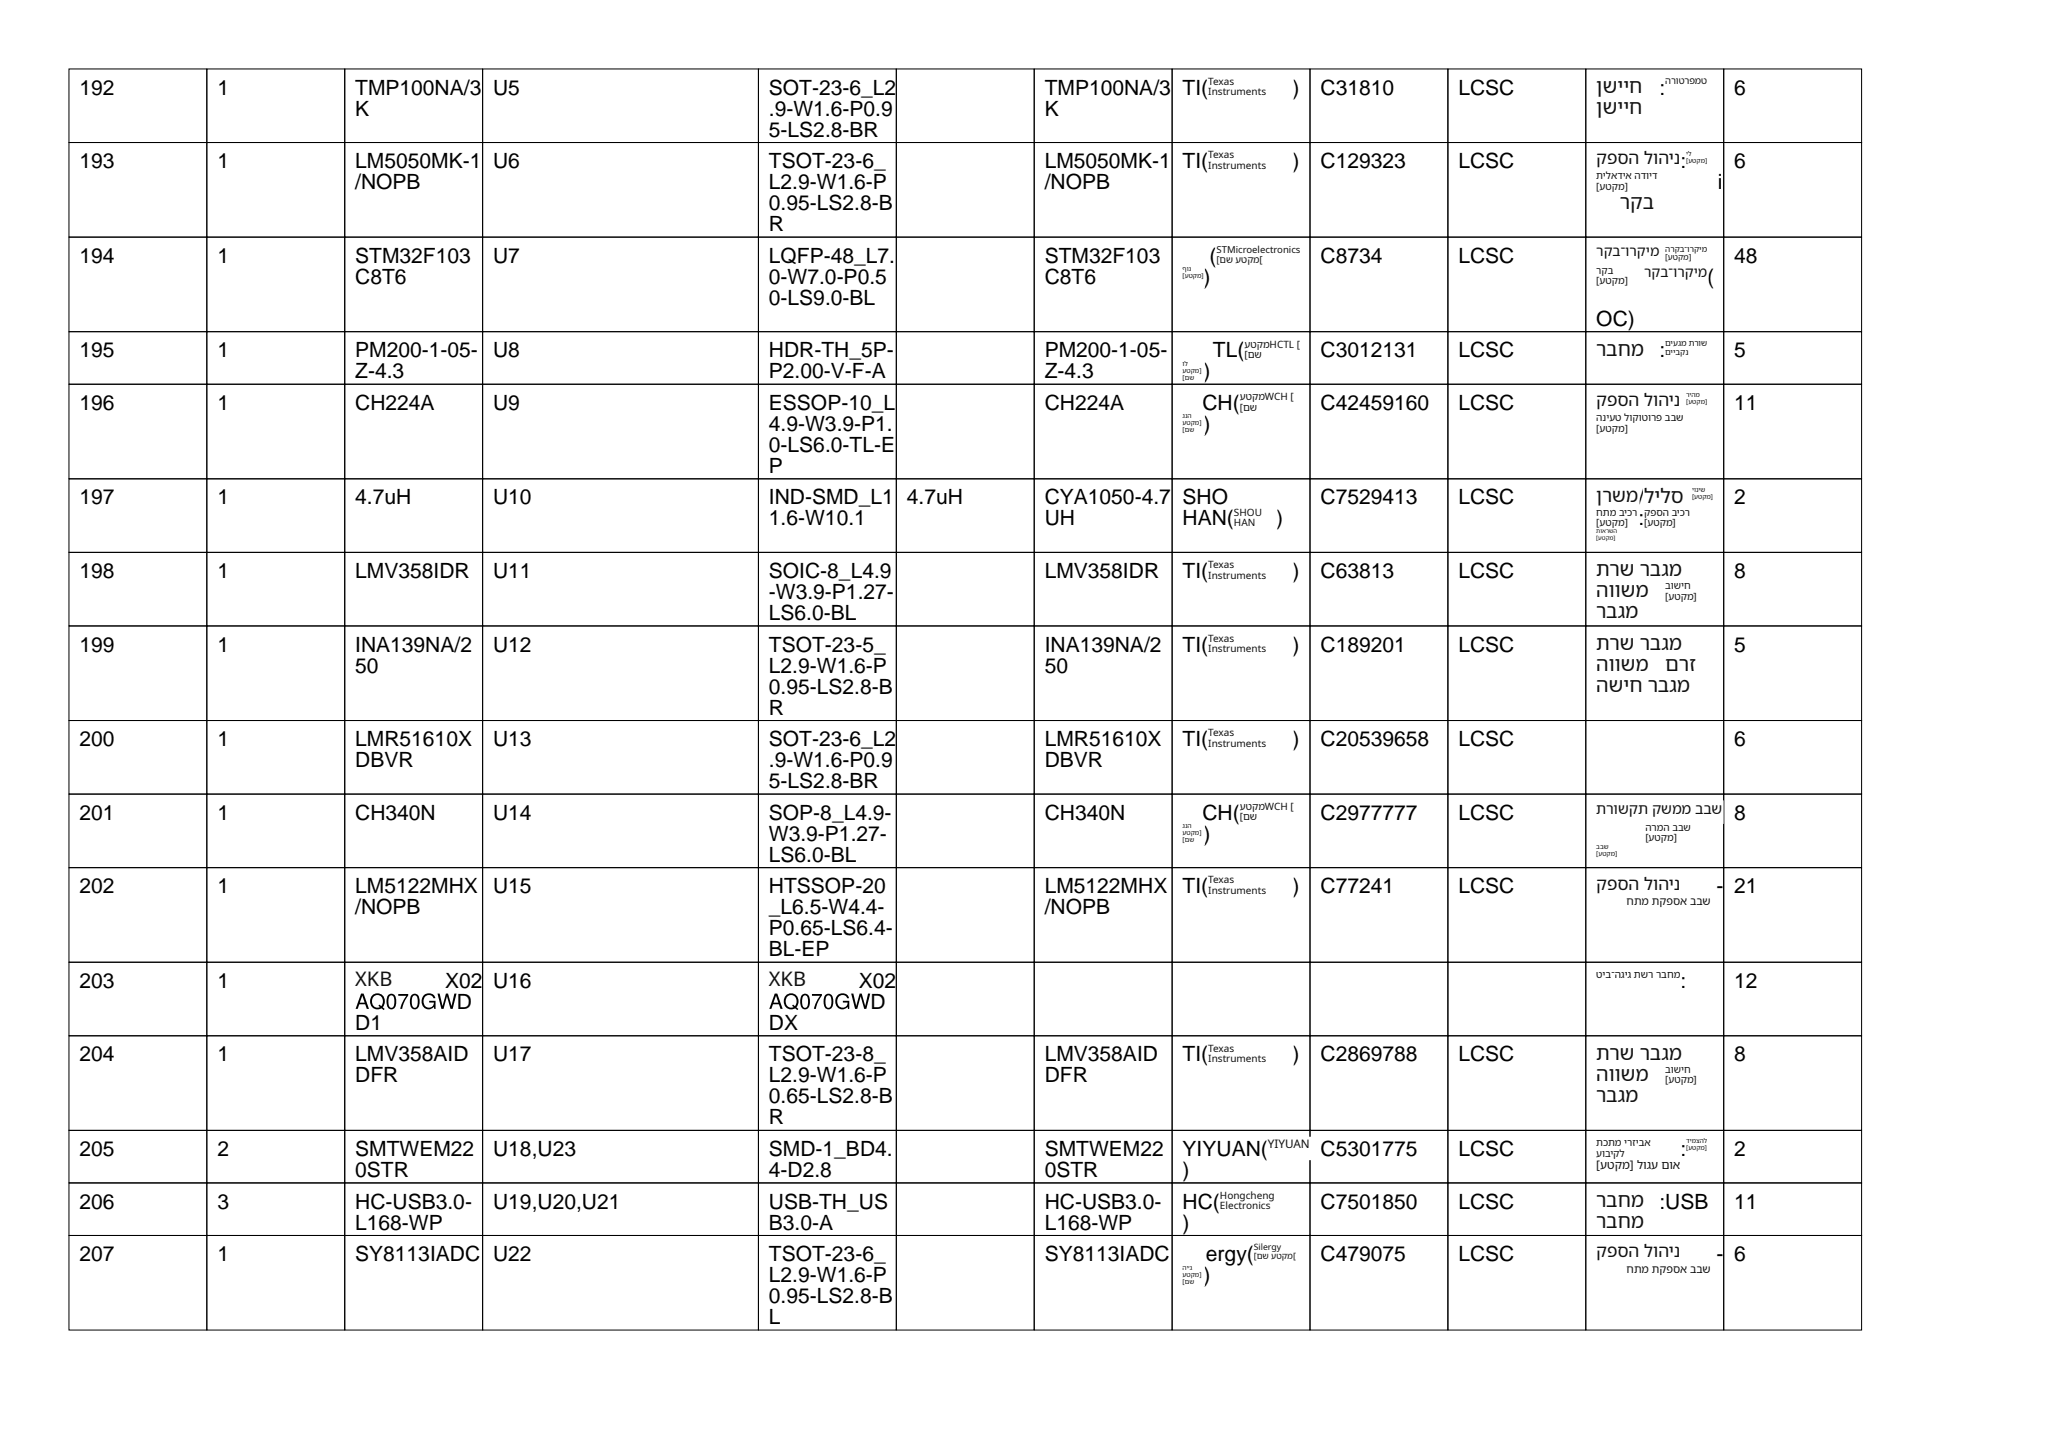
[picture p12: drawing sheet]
<svg xmlns="http://www.w3.org/2000/svg" width="297mm" height="210mm" viewBox="0 0 297 210" stroke-linecap="round" stroke-linejoin="round" font-family="sans-serif">
<g fill="none" stroke="#000" stroke-width=".15">
<path d="M10 10h20v10.7h-20zM30 10h20v10.7h-20zM50 10h20v10.7h-20zM70 10h40v10.7h-40zM110 10h20v10.7h-20zM130 10h20v10.7h-20zM150 10h20v10.7h-20zM170 10h20v10.7h-20zM190 10h20v10.7h-20zM210 10h20v10.7h-20zM230 10h20v10.7h-20zM250 10h20v10.7h-20z"/>
<path d="M10 20.7h20v13.7h-20zM10 34.4h20v13.7h-20zM30 20.7h20v13.7h-20zM30 34.4h20v13.7h-20zM50 20.7h20v13.7h-20zM50 34.4h20v13.7h-20zM70 20.7h40v13.7h-40zM70 34.4h40v13.7h-40zM110 20.7h20v13.7h-20zM110 34.4h20v13.7h-20zM130 20.7h20v13.7h-20zM130 34.4h20v13.7h-20z"/>
<path d="M150 20.7h20v13.7h-20zM150 34.4h20v13.7h-20zM170 20.7h20v13.7h-20zM170 34.4h20v13.7h-20zM190 20.7h20v13.7h-20zM190 34.4h20v13.7h-20zM210 20.7h20v13.7h-20zM210 34.4h20v13.7h-20zM230 20.7h20v13.7h-20zM230 34.4h20v13.7h-20zM250 20.7h20v13.7h-20zM250 34.4h20v13.7h-20z"/>
<path d="M10 48.1h20v7.6h-20zM10 55.7h20v13.7h-20zM30 48.1h20v7.6h-20zM30 55.7h20v13.7h-20zM50 48.1h20v7.6h-20zM50 55.7h20v13.7h-20zM70 48.1h40v7.6h-40zM70 55.7h40v13.7h-40zM110 48.1h20v7.6h-20zM110 55.7h20v13.7h-20zM130 48.1h20v7.6h-20zM130 55.7h20v13.7h-20z"/>
<path d="M150 48.1h20v7.6h-20zM150 55.7h20v13.7h-20zM170 48.1h20v7.6h-20zM170 55.7h20v13.7h-20zM190 48.1h20v7.6h-20zM190 55.7h20v13.7h-20zM210 48.1h20v7.6h-20zM210 55.7h20v13.7h-20zM230 48.1h20v7.6h-20zM230 55.7h20v13.7h-20zM250 48.1h20v7.6h-20zM250 55.7h20v13.7h-20z"/>
<path d="M10 69.4h20v10.7h-20zM30 69.4h20v10.7h-20zM50 69.4h20v10.7h-20zM70 69.4h40v10.7h-40zM110 69.4h20v10.7h-20zM130 69.4h20v10.7h-20zM150 69.4h20v10.7h-20zM170 69.4h20v10.7h-20zM190 69.4h20v10.7h-20zM210 69.4h20v10.7h-20zM230 69.4h20v10.7h-20zM250 69.4h20v10.7h-20z"/>
<path d="M10 80.1h20v10.7h-20zM10 90.8h20v13.7h-20zM30 80.1h20v10.7h-20zM30 90.8h20v13.7h-20zM50 80.1h20v10.7h-20zM50 90.8h20v13.7h-20zM70 80.1h40v10.7h-40zM70 90.8h40v13.7h-40zM110 80.1h20v10.7h-20zM110 90.8h20v13.7h-20zM130 80.1h20v10.7h-20zM130 90.8h20v13.7h-20z"/>
<path d="M150 80.1h20v10.7h-20zM150 90.8h20v13.7h-20zM170 80.1h20v10.7h-20zM170 90.8h20v13.7h-20zM190 80.1h20v10.7h-20zM190 90.8h20v13.7h-20zM210 80.1h20v10.7h-20zM210 90.8h20v13.7h-20zM230 80.1h20v10.7h-20zM230 90.8h20v13.7h-20zM250 80.1h20v10.7h-20zM250 90.8h20v13.7h-20z"/>
<path d="M10 104.5h20v10.7h-20zM10 115.2h20v10.6h-20zM30 104.5h20v10.7h-20zM30 115.2h20v10.6h-20zM50 104.5h20v10.7h-20zM50 115.2h20v10.6h-20zM70 104.5h40v10.7h-40zM70 115.2h40v10.6h-40zM110 104.5h20v10.7h-20zM110 115.2h20v10.6h-20zM130 104.5h20v10.7h-20zM130 115.2h20v10.6h-20z"/>
<path d="M150 104.5h20v10.7h-20zM150 115.2h20v10.6h-20zM170 104.5h20v10.7h-20zM170 115.2h20v10.6h-20zM190 104.5h20v10.7h-20zM190 115.2h20v10.6h-20zM210 104.5h20v10.7h-20zM210 115.2h20v10.6h-20zM230 104.5h20v10.7h-20zM230 115.2h20v10.6h-20zM250 104.5h20v10.7h-20zM250 115.2h20v10.6h-20z"/>
<path d="M10 125.8h20v13.7h-20zM10 139.5h20v10.7h-20zM30 125.8h20v13.7h-20zM30 139.5h20v10.7h-20zM50 125.8h20v13.7h-20zM50 139.5h20v10.7h-20zM70 125.8h40v13.7h-40zM70 139.5h40v10.7h-40zM110 125.8h20v13.7h-20zM110 139.5h20v10.7h-20zM130 125.8h20v13.7h-20zM130 139.5h20v10.7h-20z"/>
<path d="M150 125.8h20v13.7h-20zM150 139.5h20v10.7h-20zM170 125.8h20v13.7h-20zM170 139.5h20v10.7h-20zM190 125.8h20v13.7h-20zM190 139.5h20v10.7h-20zM210 125.8h20v13.7h-20zM210 139.5h20v10.7h-20zM230 125.8h20v13.7h-20zM230 139.5h20v10.7h-20zM250 125.8h20v13.7h-20zM250 139.5h20v10.7h-20z"/>
<path d="M10 150.2h20v13.7h-20zM30 150.2h20v13.7h-20zM50 150.2h20v13.7h-20zM70 150.2h40v13.7h-40zM110 150.2h20v13.7h-20zM130 150.2h20v13.7h-20zM150 150.2h20v13.7h-20zM170 150.2h20v13.7h-20zM190 150.2h20v13.7h-20zM210 150.2h20v13.7h-20zM230 150.2h20v13.7h-20zM250 150.2h20v13.7h-20z"/>
<path d="M10 163.9h20v7.6h-20zM10 171.5h20v7.7h-20zM10 179.2h20v13.7h-20zM30 163.9h20v7.6h-20zM30 171.5h20v7.7h-20zM30 179.2h20v13.7h-20zM50 163.9h20v7.6h-20zM50 171.5h20v7.7h-20zM50 179.2h20v13.7h-20zM70 163.9h40v7.6h-40zM70 171.5h40v7.7h-40zM70 179.2h40v13.7h-40z"/>
<path d="M110 163.9h20v7.6h-20zM110 171.5h20v7.7h-20zM110 179.2h20v13.7h-20zM130 163.9h20v7.6h-20zM130 171.5h20v7.7h-20zM130 179.2h20v13.7h-20zM150 163.9h20v7.6h-20zM150 171.5h20v7.7h-20zM150 179.2h20v13.7h-20zM170 163.9h20v7.6h-20zM170 171.5h20v7.7h-20zM170 179.2h20v13.7h-20z"/>
<path d="M190 163.9h20v7.6h-20zM190 171.5h20v7.7h-20zM190 179.2h20v13.7h-20zM210 163.9h20v7.6h-20zM210 171.5h20v7.7h-20zM210 179.2h20v13.7h-20zM230 163.9h20v7.6h-20zM230 171.5h20v7.7h-20zM230 179.2h20v13.7h-20zM250 163.9h20v7.6h-20zM250 171.5h20v7.7h-20zM250 179.2h20v13.7h-20z"/>
</g>
<g fill="#fff" stroke="#fff" stroke-width=".35">
<path d="M175.2 11.1h12.2v3h-12.2z"/>
<path d="M231.5 11.1h9.2v3h-9.2z"/>
<path d="M241.5 11.1h6.1v3h-6.1z"/>
<path d="M231.5 14.1h9.2v3.1h-9.2z"/>
<path d="M175.2 21.8h12.2v3h-12.2z"/>
<path d="M231.5 21.8h12.2v3h-12.2z"/>
<path d="M244.6 21.8h3v3h-3z"/>
<path d="M231.5 24.8h12.2v3.1h-12.2z"/>
<path d="M234.9 27.9h9.2v3h-9.2z"/>
<path d="M176.4 35.5h12.2v3h-12.2z"/>
<path d="M171.5 38.5h3.1v3.1h-3.1z"/>
<path d="M231.5 35.5h9.2v3h-9.2z"/>
<path d="M241.5 35.5h6.1v3h-6.1z"/>
<path d="M231.5 38.5h6.1v3.1h-6.1z"/>
<path d="M238.5 38.5h9.1v3.1h-9.1z"/>
<path d="M180.5 49.2h9.1v3h-9.1z"/>
<path d="M171.5 52.2h3.1v3.1h-3.1z"/>
<path d="M231.5 49.2h9.2v3h-9.2z"/>
<path d="M241.5 49.2h6.1v3h-6.1z"/>
<path d="M179.8 56.8h9.2v3.1h-9.2z"/>
<path d="M171.5 59.9h3.1v3h-3.1z"/>
<path d="M231.5 56.8h12.2v3.1h-12.2z"/>
<path d="M244.6 56.8h3v3.1h-3z"/>
<path d="M231.5 59.9h15.3v3h-15.3z"/>
<path d="M179 73.6h6.1v3h-6.1z"/>
<path d="M231.5 70.5h6.1v3.1h-6.1z"/>
<path d="M238.5 70.5h6.1v3.1h-6.1z"/>
<path d="M245.4 70.5h3.1v3.1h-3.1z"/>
<path d="M231.5 73.6h6.1v3h-6.1z"/>
<path d="M238.5 73.6h9.1v3h-9.1z"/>
<path d="M231.5 76.6h3.1v3.1h-3.1z"/>
<path d="M175.2 81.2h12.2v3.1h-12.2z"/>
<path d="M231.5 81.2h15.3v3.1h-15.3z"/>
<path d="M231.5 84.3h9.2v3h-9.2z"/>
<path d="M241.5 84.3h6.1v3h-6.1z"/>
<path d="M231.5 87.3h9.2v3h-9.2z"/>
<path d="M175.2 91.9h12.2v3h-12.2z"/>
<path d="M231.5 91.9h15.3v3h-15.3z"/>
<path d="M231.5 94.9h9.2v3.1h-9.2z"/>
<path d="M241.5 94.9h6.1v3.1h-6.1z"/>
<path d="M231.5 98h15.3v3h-15.3z"/>
<path d="M175.2 105.6h12.2v3h-12.2z"/>
<path d="M179.8 116.3h9.2v3h-9.2z"/>
<path d="M171.5 119.3h3.1v3.1h-3.1z"/>
<path d="M231.5 116.3h18.3v3h-18.3z"/>
<path d="M238.6 119.3h9.2v3.1h-9.2z"/>
<path d="M231.5 122.4h3.1v3h-3.1z"/>
<path d="M175.2 126.9h12.2v3.1h-12.2z"/>
<path d="M231.5 126.9h12.2v3.1h-12.2z"/>
<path d="M235.9 130h12.2v3h-12.2z"/>
<path d="M51.5 140.6h12.2v3.1h-12.2z"/>
<path d="M111.5 140.6h12.2v3.1h-12.2z"/>
<path d="M231.5 140.6h12.2v3.1h-12.2z"/>
<path d="M175.2 151.3h12.2v3.1h-12.2z"/>
<path d="M231.5 151.3h15.3v3.1h-15.3z"/>
<path d="M231.5 154.4h9.2v3h-9.2z"/>
<path d="M241.5 154.4h6.1v3h-6.1z"/>
<path d="M231.5 157.4h9.2v3.1h-9.2z"/>
<path d="M183.9 165h6.1v3.1h-6.1z"/>
<path d="M231.5 165h12.2v3.1h-12.2z"/>
<path d="M244.6 165h3v3.1h-3z"/>
<path d="M231.5 168.1h12.2v3h-12.2z"/>
<path d="M176.9 172.6h12.2v3.1h-12.2z"/>
<path d="M231.5 172.6h9.2v3.1h-9.2z"/>
<path d="M231.5 175.7h9.2v3h-9.2z"/>
<path d="M181.9 180.3h6v3h-6z"/>
<path d="M171.5 183.3h3.1v3.1h-3.1z"/>
<path d="M231.5 180.3h12.2v3h-12.2z"/>
<path d="M235.9 183.3h12.2v3.1h-12.2z"/>
</g>
<g font-size="3">
<text x="11.5" y="13.7">192</text>
<text x="31.5" y="13.7">1</text>
<text x="51.5" y="13.7">TMP100NA/3</text>
<text x="51.5" y="16.8">K</text>
<text x="71.5" y="13.7">U5</text>
<text x="111.5" y="13.7">SOT-23-6_L2</text>
<text x="111.5" y="16.8">.9-W1.6-P0.9</text>
<text x="151.5" y="13.7">TMP100NA/3</text>
<text x="151.5" y="16.8">K</text>
<text x="171.5" y="13.7">TI(</text>
<text x="187.4" y="13.7">)</text>
<text x="191.5" y="13.7">C31810</text>
<text x="211.5" y="13.7">LCSC</text>
<text x="240.7" y="13.7">:</text>
<text x="251.5" y="13.7">6</text>
<text x="111.5" y="19.8">5-LS2.8-BR</text>
<text x="11.5" y="24.4">193</text>
<text x="31.5" y="24.4">1</text>
<text x="51.5" y="24.4">LM5050MK-1</text>
<text x="51.5" y="27.4">/NOPB</text>
<text x="71.5" y="24.4">U6</text>
<text x="111.5" y="24.4">TSOT-23-6_</text>
<text x="111.5" y="27.4">L2.9-W1.6-P</text>
<text x="151.5" y="24.4">LM5050MK-1</text>
<text x="151.5" y="27.4">/NOPB</text>
<text x="171.5" y="24.4">TI(</text>
<text x="187.4" y="24.4">)</text>
<text x="191.5" y="24.4">C129323</text>
<text x="211.5" y="24.4">LCSC</text>
<text x="243.7" y="24.4">:</text>
<text x="249.1" y="27.4">i</text>
<text x="251.5" y="24.4">6</text>
<text x="111.5" y="30.5">0.95-LS2.8-B</text>
<text x="111.5" y="33.5">R</text>
<text x="11.5" y="38.1">194</text>
<text x="31.5" y="38.1">1</text>
<text x="51.5" y="38.1">STM32F103</text>
<text x="51.5" y="41.2">C8T6</text>
<text x="71.5" y="38.1">U7</text>
<text x="111.5" y="38.1">LQFP-48_L7.</text>
<text x="111.5" y="41.2">0-W7.0-P0.5</text>
<text x="151.5" y="38.1">STM32F103</text>
<text x="151.5" y="41.2">C8T6</text>
<text x="174.6" y="41.2">)</text>
<text x="175.4" y="38.1">(</text>
<text x="191.5" y="38.1">C8734</text>
<text x="211.5" y="38.1">LCSC</text>
<text x="247.6" y="41.2">(</text>
<text x="251.5" y="38.1">48</text>
<text x="111.5" y="44.2">0-LS9.0-BL</text>
<text x="231.5" y="47.2">OC)</text>
<text x="11.5" y="51.8">195</text>
<text x="31.5" y="51.8">1</text>
<text x="51.5" y="51.8">PM200-1-05-</text>
<text x="71.5" y="51.8">U8</text>
<text x="111.5" y="51.8">HDR-TH_5P-</text>
<text x="151.5" y="51.8">PM200-1-05-</text>
<text x="175.9" y="51.8">TL(</text>
<text x="191.5" y="51.8">C3012131</text>
<text x="211.5" y="51.8">LCSC</text>
<text x="240.7" y="51.8">:</text>
<text x="251.5" y="51.8">5</text>
<text x="11.5" y="59.4">196</text>
<text x="31.5" y="59.4">1</text>
<text x="51.5" y="54.9">Z-4.3</text>
<text x="51.5" y="59.4">CH224A</text>
<text x="71.5" y="59.4">U9</text>
<text x="111.5" y="54.9">P2.00-V-F-A</text>
<text x="111.5" y="59.4">ESSOP-10_L</text>
<text x="151.5" y="54.9">Z-4.3</text>
<text x="151.5" y="59.4">CH224A</text>
<text x="174.4" y="59.4">CH(</text>
<text x="174.6" y="54.9">)</text>
<text x="191.5" y="59.4">C42459160</text>
<text x="211.5" y="59.4">LCSC</text>
<text x="251.5" y="59.4">11</text>
<text x="111.5" y="62.5">4.9-W3.9-P1.</text>
<text x="111.5" y="65.5">0-LS6.0-TL-E</text>
<text x="174.6" y="62.5">)</text>
<text x="111.5" y="68.6">P</text>
<text x="11.5" y="73.2">197</text>
<text x="31.5" y="73.2">1</text>
<text x="51.5" y="73.2">4.7uH</text>
<text x="71.5" y="73.2">U10</text>
<text x="111.5" y="73.2">IND-SMD_L1</text>
<text x="111.5" y="76.2">1.6-W10.1</text>
<text x="131.5" y="73.2">4.7uH</text>
<text x="151.5" y="73.2">CYA1050-4.7</text>
<text x="151.5" y="76.2">UH</text>
<text x="171.5" y="73.2">SHO</text>
<text x="171.5" y="76.2">HAN(</text>
<text x="185.1" y="76.2">)</text>
<text x="191.5" y="73.2">C7529413</text>
<text x="211.5" y="73.2">LCSC</text>
<text x="237.6" y="73.2">/</text>
<text x="237.6" y="76.2">:</text>
<text x="251.5" y="73.2">2</text>
<text x="11.5" y="83.8">198</text>
<text x="31.5" y="83.8">1</text>
<text x="51.5" y="83.8">LMV358IDR</text>
<text x="71.5" y="83.8">U11</text>
<text x="111.5" y="83.8">SOIC-8_L4.9</text>
<text x="151.5" y="83.8">LMV358IDR</text>
<text x="171.5" y="83.8">TI(</text>
<text x="187.4" y="83.8">)</text>
<text x="191.5" y="83.8">C63813</text>
<text x="211.5" y="83.8">LCSC</text>
<text x="251.5" y="83.8">8</text>
<text x="111.5" y="86.9">-W3.9-P1.27-</text>
<text x="111.5" y="89.9">LS6.0-BL</text>
<text x="11.5" y="94.5">199</text>
<text x="31.5" y="94.5">1</text>
<text x="51.5" y="94.5">INA139NA/2</text>
<text x="71.5" y="94.5">U12</text>
<text x="111.5" y="94.5">TSOT-23-5_</text>
<text x="151.5" y="94.5">INA139NA/2</text>
<text x="171.5" y="94.5">TI(</text>
<text x="187.4" y="94.5">)</text>
<text x="191.5" y="94.5">C189201</text>
<text x="211.5" y="94.5">LCSC</text>
<text x="251.5" y="94.5">5</text>
<text x="51.5" y="97.5">50</text>
<text x="111.5" y="97.5">L2.9-W1.6-P</text>
<text x="111.5" y="100.6">0.95-LS2.8-B</text>
<text x="151.5" y="97.5">50</text>
<text x="111.5" y="103.6">R</text>
<text x="11.5" y="108.2">200</text>
<text x="31.5" y="108.2">1</text>
<text x="51.5" y="108.2">LMR51610X</text>
<text x="51.5" y="111.3">DBVR</text>
<text x="71.5" y="108.2">U13</text>
<text x="111.5" y="108.2">SOT-23-6_L2</text>
<text x="111.5" y="111.3">.9-W1.6-P0.9</text>
<text x="151.5" y="108.2">LMR51610X</text>
<text x="151.5" y="111.3">DBVR</text>
<text x="171.5" y="108.2">TI(</text>
<text x="187.4" y="108.2">)</text>
<text x="191.5" y="108.2">C20539658</text>
<text x="211.5" y="108.2">LCSC</text>
<text x="251.5" y="108.2">6</text>
<text x="11.5" y="118.9">201</text>
<text x="31.5" y="118.9">1</text>
<text x="51.5" y="118.9">CH340N</text>
<text x="71.5" y="118.9">U14</text>
<text x="111.5" y="114.3">5-LS2.8-BR</text>
<text x="111.5" y="118.9">SOP-8_L4.9-</text>
<text x="151.5" y="118.9">CH340N</text>
<text x="174.4" y="118.9">CH(</text>
<text x="191.5" y="118.9">C2977777</text>
<text x="211.5" y="118.9">LCSC</text>
<text x="251.5" y="118.9">8</text>
<text x="111.5" y="121.9">W3.9-P1.27-</text>
<text x="111.5" y="125">LS6.0-BL</text>
<text x="174.6" y="121.9">)</text>
<text x="11.5" y="129.5">202</text>
<text x="31.5" y="129.5">1</text>
<text x="51.5" y="129.5">LM5122MHX</text>
<text x="71.5" y="129.5">U15</text>
<text x="111.5" y="129.5">HTSSOP-20</text>
<text x="151.5" y="129.5">LM5122MHX</text>
<text x="171.5" y="129.5">TI(</text>
<text x="187.4" y="129.5">)</text>
<text x="191.5" y="129.5">C77241</text>
<text x="211.5" y="129.5">LCSC</text>
<text x="249" y="129.5">-</text>
<text x="251.5" y="129.5">21</text>
<text x="51.5" y="132.6">/NOPB</text>
<text x="111.5" y="132.6">_L6.5-W4.4-</text>
<text x="111.5" y="135.6">P0.65-LS6.4-</text>
<text x="151.5" y="132.6">/NOPB</text>
<text x="11.5" y="143.3">203</text>
<text x="31.5" y="143.3">1</text>
<text x="64.6" y="143.3">X02</text>
<text x="71.5" y="143.3">U16</text>
<text x="111.5" y="138.7">BL-EP</text>
<text x="124.6" y="143.3">X02</text>
<text x="243.7" y="143.3">:</text>
<text x="251.5" y="143.3">12</text>
<text x="51.5" y="149.4">D1</text>
<text x="51.5" y="146.3">AQ070GW</text>
<text x="66.3" y="146.3">D</text>
<text x="111.5" y="149.4">DX</text>
<text x="111.5" y="146.3">AQ070GW</text>
<text x="126.3" y="146.3">D</text>
<text x="11.5" y="153.9">204</text>
<text x="31.5" y="153.9">1</text>
<text x="51.5" y="153.9">LMV358AID</text>
<text x="71.5" y="153.9">U17</text>
<text x="111.5" y="153.9">TSOT-23-8_</text>
<text x="151.5" y="153.9">LMV358AID</text>
<text x="171.5" y="153.9">TI(</text>
<text x="187.4" y="153.9">)</text>
<text x="191.5" y="153.9">C2869788</text>
<text x="211.5" y="153.9">LCSC</text>
<text x="251.5" y="153.9">8</text>
<text x="51.5" y="157">DFR</text>
<text x="111.5" y="157">L2.9-W1.6-P</text>
<text x="111.5" y="160">0.65-LS2.8-B</text>
<text x="151.5" y="157">DFR</text>
<text x="11.5" y="167.6">205</text>
<text x="31.5" y="167.6">2</text>
<text x="51.5" y="167.6">SMTWEM22</text>
<text x="71.5" y="167.6">U18,U23</text>
<text x="111.5" y="163.1">R</text>
<text x="111.5" y="167.6">SMD-1_BD4.</text>
<text x="151.5" y="167.6">SMTWEM22</text>
<text x="171.5" y="167.6">YIYUAN(</text>
<text x="191.5" y="167.6">C5301775</text>
<text x="211.5" y="167.6">LCSC</text>
<text x="243.7" y="167.6">:</text>
<text x="251.5" y="167.6">2</text>
<text x="51.5" y="170.7">0STR</text>
<text x="111.5" y="170.7">4-D2.8</text>
<text x="151.5" y="170.7">0STR</text>
<text x="171.5" y="170.7">)</text>
<text x="11.5" y="175.3">206</text>
<text x="31.5" y="175.3">3</text>
<text x="51.5" y="175.3">HC-USB3.0-</text>
<text x="51.5" y="178.3">L168-WP</text>
<text x="71.5" y="175.3">U19,U20,U21</text>
<text x="111.5" y="175.3">USB-TH_US</text>
<text x="111.5" y="178.3">B3.0-A</text>
<text x="151.5" y="175.3">HC-USB3.0-</text>
<text x="151.5" y="178.3">L168-WP</text>
<text x="171.5" y="175.3">HC(</text>
<text x="171.5" y="178.3">)</text>
<text x="191.5" y="175.3">C7501850</text>
<text x="211.5" y="175.3">LCSC</text>
<text x="240.7" y="175.3">:USB</text>
<text x="251.5" y="175.3">11</text>
<text x="11.5" y="182.9">207</text>
<text x="31.5" y="182.9">1</text>
<text x="51.5" y="182.9">SY8113IADC</text>
<text x="71.5" y="182.9">U22</text>
<text x="111.5" y="182.9">TSOT-23-6_</text>
<text x="111.5" y="185.9">L2.9-W1.6-P</text>
<text x="151.5" y="182.9">SY8113IADC</text>
<text x="174.6" y="185.9">)</text>
<text x="174.9" y="182.9">ergy(</text>
<text x="191.5" y="182.9">C479075</text>
<text x="211.5" y="182.9">LCSC</text>
<text x="249" y="182.9">-</text>
<text x="251.5" y="182.9">6</text>
<text x="111.5" y="189">0.95-LS2.8-B</text>
<text x="111.5" y="192">L</text>
</g>
<g font-size="2.9" fill="#111">
<text x="231.5" y="13.5">ןשייח</text>
<text x="231.5" y="16.5">ןשייח</text>
<text x="234.9" y="30.3">רקב</text>
<text x="231.5" y="51.6">רבחמ</text>
<text x="238.5" y="72.9">לילס</text>
<text x="231.5" y="83.6">תרש רבגמ</text>
<text x="231.5" y="86.6">הוושמ</text>
<text x="231.5" y="89.7">רבגמ</text>
<text x="231.5" y="94.3">תרש רבגמ</text>
<text x="231.5" y="97.3">הוושמ</text>
<text x="231.5" y="100.4">השיח רבגמ</text>
<text x="241.5" y="97.3">םרז</text>
<text x="51.5" y="143">XKB</text>
<text x="111.5" y="143">XKB</text>
<text x="231.5" y="153.7">תרש רבגמ</text>
<text x="231.5" y="156.7">הוושמ</text>
<text x="231.5" y="159.8">רבגמ</text>
<text x="231.5" y="175">רבחמ</text>
<text x="231.5" y="178.1">רבחמ</text>
</g>
<text font-size="2.7" fill="#111" x="231.5" y="72.8">ןרשמ</text>
<g font-size="2.5" fill="#111">
<text x="231.5" y="23.8">קפסה לוהינ</text>
<text x="231.5" y="58.9">קפסה לוהינ</text>
<text x="231.5" y="129">קפסה לוהינ</text>
<text x="231.5" y="182.3">קפסה לוהינ</text>
</g>
<g font-size="2.1" fill="#111">
<text x="231.5" y="37.2">רקב־ורקימ</text>
<text x="238.5" y="40.2">רקב־ורקימ</text>
<text x="231.5" y="118">תרושקת קשממ בבש</text>
</g>
<g font-size="1.7" fill="#111">
<text x="183.9" y="166.4">YIYUAN</text>
<text x="231.5" y="169.5">]עטקמ[ לוגע םוא</text>
</g>
<g font-size="1.6" fill="#111">
<text x="235.9" y="131.3">חתמ תקפסא בבש</text>
<text x="235.9" y="184.6">חתמ תקפסא בבש</text>
</g>
<g font-size="1.5" fill="#111">
<text x="175.2" y="12.3">Texas</text>
<text x="175.2" y="13.8">Instruments</text>
<text x="175.2" y="23">Texas</text>
<text x="175.2" y="24.5">Instruments</text>
<text x="231.5" y="27.5">]עטקמ[</text>
<text x="231.5" y="26">תילאדיא הדויד</text>
<text x="231.5" y="41.3">]עטקמ]</text>
<text x="231.5" y="39.7">רקב</text>
<text x="180.5" y="51.9">]םש</text>
<text x="180.5" y="50.4">עטקמHCTL ]</text>
<text x="179.8" y="59.5">]םש</text>
<text x="179.8" y="58">עטקמWCH ]</text>
<text x="231.5" y="62.6">]עטקמ[</text>
<text x="231.5" y="61.1">הניעט לוקוטורפ בבש</text>
<text x="179" y="74.8">SHOU</text>
<text x="179" y="76.3">HAN</text>
<text x="231.5" y="76.3">]עטקמ[</text>
<text x="231.5" y="74.8">חתמ ביכר</text>
<text x="238.5" y="76.3">]עטקמ[</text>
<text x="238.5" y="74.8">קפסה ביכר</text>
<text x="175.2" y="82.4">Texas</text>
<text x="175.2" y="83.9">Instruments</text>
<text x="241.5" y="87">]עטקמ]</text>
<text x="241.5" y="85.4">בושיח</text>
<text x="175.2" y="93.1">Texas</text>
<text x="175.2" y="94.6">Instruments</text>
<text x="175.2" y="106.8">Texas</text>
<text x="175.2" y="108.3">Instruments</text>
<text x="179.8" y="119">]םש</text>
<text x="179.8" y="117.5">עטקמWCH ]</text>
<text x="238.6" y="122">]עטקמ[</text>
<text x="238.6" y="120.5">הרמה בבש</text>
<text x="175.2" y="128.1">Texas</text>
<text x="175.2" y="129.6">Instruments</text>
<text x="231.5" y="141.8">טיב־הגיג תשר רבחמ</text>
<text x="175.2" y="152.5">Texas</text>
<text x="175.2" y="154">Instruments</text>
<text x="241.5" y="155.6">בושיח</text>
<text x="241.5" y="157.1">]עטקמ]</text>
<text x="231.5" y="166.2">תכתמ ירזיבא</text>
<text x="231.5" y="167.7">עוביקל</text>
<text x="176.9" y="173.8">Hongcheng</text>
<text x="176.9" y="175.4">Electronics</text>
</g>
<g font-size="1.4" fill="#111">
<text x="241.5" y="12.2">הרוטרפמט</text>
<text x="176.4" y="38.1">]םש עטקמ]</text>
<text x="176.4" y="36.6">STMicroelectronics</text>
</g>
<g font-size="1.3" fill="#111">
<text x="181.9" y="182.6">]םש עטקמ]</text>
<text x="181.9" y="181.3">Silergy</text>
</g>
<g font-size="1.2" fill="#111">
<text x="241.5" y="37.7">]עטקמ[</text>
<text x="241.5" y="36.5">הרקב־ורקימ</text>
<text x="241.5" y="50.2">םיעגמ תרוש</text>
<text x="241.5" y="51.5">םייבקנ</text>
</g>
<g font-size="1" fill="#111">
<text x="244.6" y="23.6">]עטקמ]</text>
<text x="244.6" y="22.6">יל</text>
<text x="171.5" y="40.3">]עטקמ]</text>
<text x="171.5" y="39.3">ףוג</text>
<text x="171.5" y="53">ול</text>
<text x="171.5" y="54.1">עטקמ]</text>
<text x="171.5" y="55.1">]םש</text>
<text x="244.6" y="58.6">]עטקמ]</text>
<text x="244.6" y="57.6">ריהמ</text>
<text x="171.5" y="60.7">גנה</text>
<text x="171.5" y="61.7">עטקמ]</text>
<text x="171.5" y="62.7">]םש</text>
<text x="245.4" y="71.3">יוניש</text>
<text x="245.4" y="72.3">]עטקמ]</text>
<text x="171.5" y="120.1">גנה</text>
<text x="171.5" y="121.1">עטקמ]</text>
<text x="171.5" y="122.1">]םש</text>
<text x="231.5" y="124.2">]עטקמ]</text>
<text x="231.5" y="123.1">בבש</text>
<text x="244.6" y="166.8">]עטקמ[</text>
<text x="244.6" y="165.8">דימצהל</text>
<text x="171.5" y="184.1">הי׳ג</text>
<text x="171.5" y="185.1">עטקמ]</text>
<text x="171.5" y="186.1">]םש</text>
</g>
<g font-size=".9" fill="#111">
<text x="231.5" y="77.4">תוארשה</text>
<text x="231.5" y="78.3">]עטקמ[</text>
</g>
</svg>
